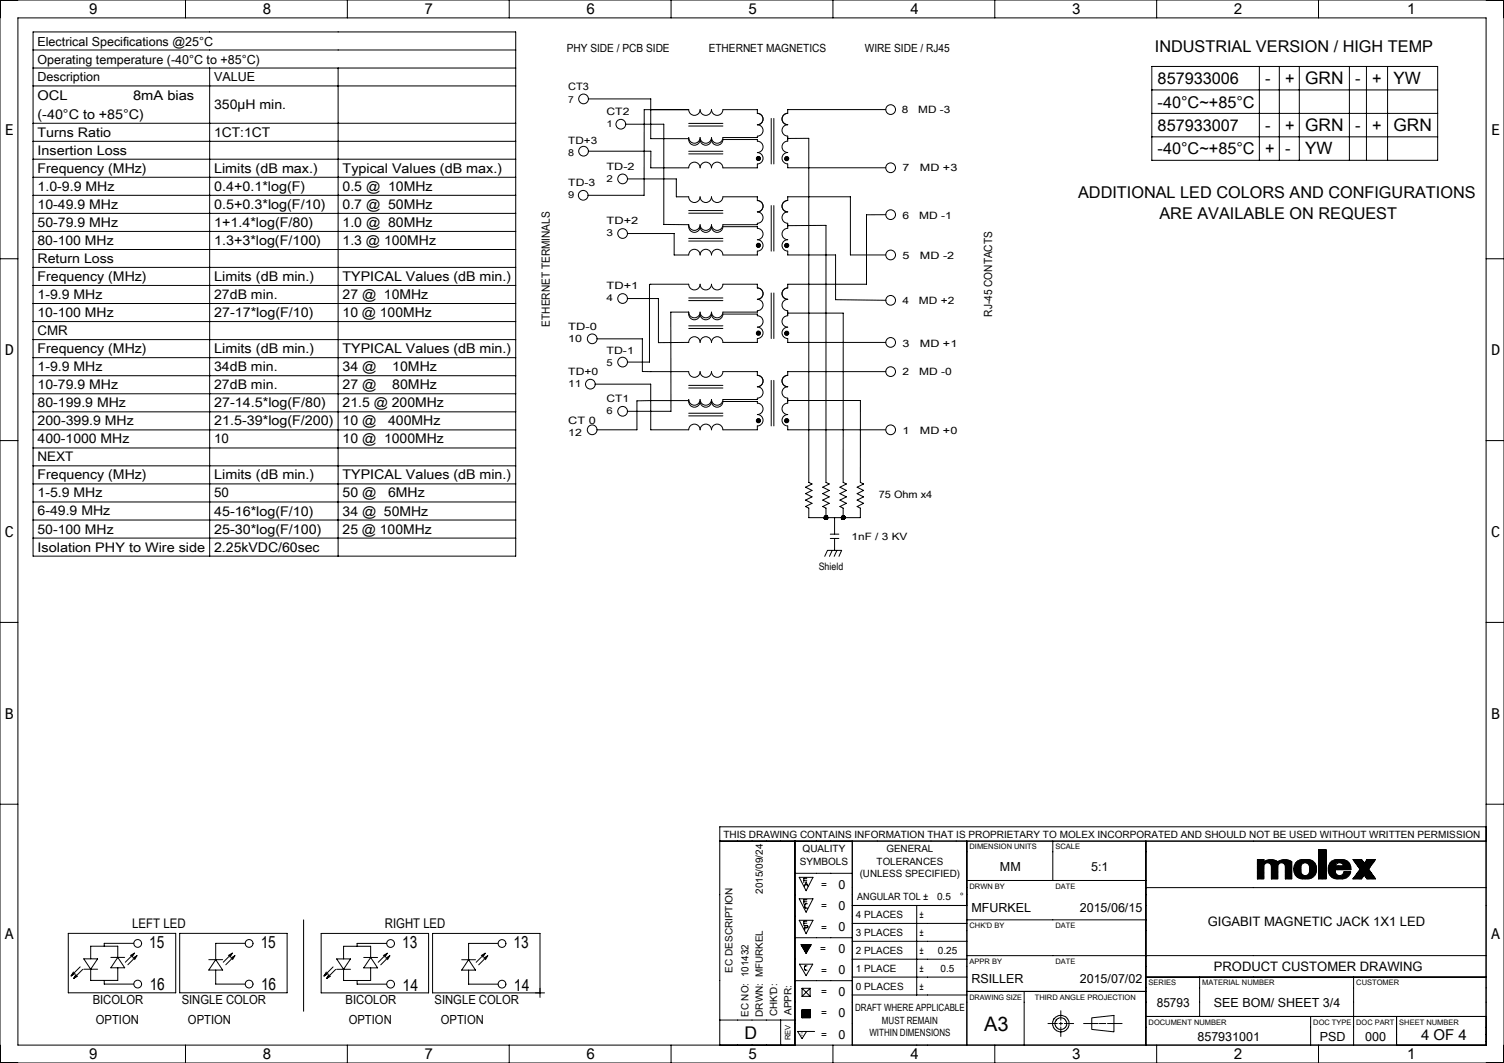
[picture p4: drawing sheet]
<svg xmlns="http://www.w3.org/2000/svg" width="420mm" height="297mm" viewBox="0 0 420 297" stroke-linecap="round" stroke-linejoin="round" font-family="sans-serif">
<g fill="none" stroke="#000" stroke-width=".28">
<path d="M0 0h420v297h-420zM5 5h410v287h-410zM9.2 8.9h134.8v146.5h-134.8zM9.2 14h134.8M9.2 19h134.8M51.8 0v5M58.6 19v136.4M94.4 19v136.4M97 0v5M142.2 0v5M187.4 0v5M232.6 0v5"/>
<path d="M277.8 0v5M321.7 18.6h79.8v26.2h-79.8zM323 0v5M351.7 18.6v26.2M357.3 18.6v26.2M362.8 18.6v26.2M368.2 0v5M376.8 18.6v26.2M381.6 18.6v26.2M387.5 18.6v26.2M9.2 24h134.8M9.2 34.4h134.8"/>
<path d="M9.2 39.5h134.8M164.3 27.6h17.5M174.7 34.7h10.7v28l6.9 .1M181.7 27.6v11.1h10.6M192.3 35.2h9.6M192.3 34.5h9.6M215.4 33.1v12.7M216.1 33.1v12.7M220 38.7l5.9-.1v96.2l.9 .4-1.8 .9 1.8 .9-1.8 .9 1.8 .9-1.8 .9 1.8 .9-1.8 .9 .9 .5v2.6h14.4v-2.6l-.9-.5 1.8-.9-1.8-.9 1.8-.9-1.8-.9 1.8-.9-1.8-.9 1.8-.9-.9-.4v-22.9h-20.3M247.4 30.6h-27.4v1.1a1.59 1.59 0 0 0-1.6 1.5 1.59 1.59 0 0 0 1.6 1.6 1.59 1.59 0 0 0-1.6 1.6 1.59 1.59 0 0 0 1.6 1.6v1.4a1.59 1.59 0 0 0-1.6 1.6 1.59 1.59 0 0 0 1.6 1.6 1.59 1.59 0 0 0-1.6 1.6 1.59 1.59 0 0 0 1.6 1.6v1.1h27.4M321.7 25.1h79.8M321.7 31.7h79.8"/>
<path d="M321.7 38.2h79.8M9.2 54.6h134.8M9.2 44.5h134.8M9.2 49.5h134.8M9.2 59.6h134.8M164.3 42.2h17.5l-.1 4.7h10.6a1.59 1.59 0 0 1 1.6-1.6 1.59 1.59 0 0 1 1.6 1.6 1.59 1.59 0 0 1 1.6-1.6 1.59 1.59 0 0 1 1.6 1.6 1.59 1.59 0 0 1 1.6-1.6 1.59 1.59 0 0 1 1.6 1.6h9.6v-1.1a1.59 1.59 0 0 0 1.6-1.6 1.59 1.59 0 0 0-1.6-1.6 1.59 1.59 0 0 0 1.6-1.6 1.59 1.59 0 0 0-1.6-1.6v-.4h-9.6a1.59 1.59 0 0 1-1.6 1.6 1.59 1.59 0 0 1-1.6-1.6 1.59 1.59 0 0 1-1.6 1.6 1.59 1.59 0 0 1-1.6-1.6 1.63 1.63 0 0 1-1.9 1.6 1.63 1.63 0 0 1-1.3-2.2 1.59 1.59 0 0 0 1.6 1.6 1.59 1.59 0 0 0 1.6-1.6 1.59 1.59 0 0 0 1.6 1.6 1.59 1.59 0 0 0 1.6-1.6 1.59 1.59 0 0 0 1.6 1.6 1.59 1.59 0 0 0 1.6-1.6h9.6v-.4a1.59 1.59 0 0 0 1.6-1.5 1.59 1.59 0 0 0-1.6-1.6 1.59 1.59 0 0 0 1.6-1.6 1.59 1.59 0 0 0-1.6-1.6v-1.1h-9.6a1.59 1.59 0 0 1-1.6 1.6 1.59 1.59 0 0 1-1.6-1.6 1.59 1.59 0 0 1-1.6 1.6 1.59 1.59 0 0 1-1.6-1.6 1.59 1.59 0 0 1-1.6 1.6 1.59 1.59 0 0 1-1.6-1.6h-12.4v24h-15.7M175.2 50h13.7v5h3.4a1.59 1.59 0 0 0 1.6 1.6 1.59 1.59 0 0 0 1.6-1.6 1.59 1.59 0 0 0 1.6 1.6 1.59 1.59 0 0 0 1.6-1.6 1.59 1.59 0 0 0 1.6 1.6 1.59 1.59 0 0 0 1.6-1.6h9.6v1a1.59 1.59 0 0 1 1.6 1.6 1.59 1.59 0 0 1-1.6 1.6 1.59 1.59 0 0 1 1.6 1.6 1.59 1.59 0 0 1-1.6 1.6v.4h-9.6a1.59 1.59 0 0 1-1.6 1.6 1.59 1.59 0 0 1-1.6-1.6 1.59 1.59 0 0 1-1.6 1.6 1.59 1.59 0 0 1-1.6-1.6 1.59 1.59 0 0 1-1.6 1.6 1.59 1.59 0 0 1-1.6-1.6M192.3 43h9.6M192.3 59.6h9.6M192.3 42.3h9.6M192.3 58.8h9.6M211.7 43.7l-.5 .5"/>
<path d="M211.9 43.7l-.7 .7M212.1 43.8l-.8 .8M212.3 44l-.8 .8M212.3 44.5l-.3 .3M212.4 44.2l-.7 .6M215.4 57.4v12.8M216.1 57.4v12.8M219.6 43.8l-.5 .4M219.8 43.8l-.7 .7M220 43.9l-.8 .8M220.2 44l-.8 .8M220.2 44.5l-.3 .4"/>
<path d="M220.2 44.2l-.6 .7M242 59.9v19.5h-22v1.1a1.59 1.59 0 0 0-1.6 1.5 1.59 1.59 0 0 0 1.6 1.6 1.59 1.59 0 0 0-1.6 1.6 1.59 1.59 0 0 0 1.6 1.6v1.4a1.59 1.59 0 0 0-1.6 1.6 1.59 1.59 0 0 0 1.6 1.6 1.59 1.59 0 0 0-1.6 1.6 1.59 1.59 0 0 0 1.6 1.6v1.1h27.4M247.4 60h-5.4M0 72.3h5M9.2 64.7h134.8M9.2 69.7h134.8M9.2 74.7h134.8M9.2 79.8h134.8M192.3 62.8a1.63 1.63 0 0 0 1.3 2.1 1.63 1.63 0 0 0 1.9-1.6 1.59 1.59 0 0 0 1.6 1.6 1.59 1.59 0 0 0 1.6-1.6 1.59 1.59 0 0 0 1.6 1.6 1.59 1.59 0 0 0 1.6-1.6h9.6v.5a1.59 1.59 0 0 1 1.6 1.6 1.59 1.59 0 0 1-1.6 1.6 1.59 1.59 0 0 1 1.6 1.6 1.59 1.59 0 0 1-1.6 1.6v1h-9.6a1.59 1.59 0 0 0-1.6-1.5 1.59 1.59 0 0 0-1.6 1.5 1.59 1.59 0 0 0-1.6-1.5 1.59 1.59 0 0 0-1.6 1.5 1.59 1.59 0 0 0-1.6-1.5 1.59 1.59 0 0 0-1.6 1.5h-4v-6h-13.1M192.3 66.6h9.6M192.3 67.3h9.6M211.7 68l-.5 .4"/>
<path d="M211.9 68l-.7 .7M212.1 68.1l-.8 .8M212.3 68.2l-.8 .8M212.3 68.8l-.3 .3M212.4 68.4l-.7 .7M219.6 68l-.5 .5M219.8 68l-.7 .7M220 63h10.7v71.8l.9 .4-1.8 .9 1.8 .9-1.8 .9 1.8 .9-1.8 .9 1.8 .9-1.8 .9 .9 .5v2.6M220 68.1l-.8 .8M220.2 68.3l-.8 .8M220.2 68.8l-.3 .3M220.2 68.5l-.6 .6"/>
<path d="M247.4 71.2h-9.9v-16.2h-17.5v1a1.59 1.59 0 0 0-1.6 1.6 1.59 1.59 0 0 0 1.6 1.6 1.59 1.59 0 0 0-1.6 1.6 1.59 1.59 0 0 0 1.6 1.6v1.4a1.59 1.59 0 0 0-1.6 1.6 1.59 1.59 0 0 0 1.6 1.6 1.59 1.59 0 0 0-1.6 1.6 1.59 1.59 0 0 0 1.6 1.6v1h13.3v12.5l14.1 .2M415 72.3h5M9.2 84.8h134.8M9.2 89.8h134.8M9.2 94.9h134.8M9.2 99.9h134.8M166.7 94.7h12.7v9.1h12.9a1.59 1.59 0 0 0 1.6 1.6 1.59 1.59 0 0 0 1.6-1.6 1.59 1.59 0 0 0 1.6 1.6 1.59 1.59 0 0 0 1.6-1.6 1.59 1.59 0 0 0 1.6 1.6 1.59 1.59 0 0 0 1.6-1.6h9.6v1.1M175.2 83.4h8.7v12.3h8.4a1.59 1.59 0 0 1 1.6-1.6 1.59 1.59 0 0 1 1.6 1.6 1.59 1.59 0 0 1 1.6-1.6 1.59 1.59 0 0 1 1.6 1.6 1.59 1.59 0 0 1 1.6-1.6 1.59 1.59 0 0 1 1.6 1.6h9.6v-1.1a1.59 1.59 0 0 0 1.6-1.6 1.59 1.59 0 0 0-1.6-1.6 1.59 1.59 0 0 0 1.6-1.6 1.59 1.59 0 0 0-1.6-1.6v-.4h-9.6a1.59 1.59 0 0 1-1.6 1.5 1.59 1.59 0 0 1-1.6-1.5 1.59 1.59 0 0 1-1.6 1.5 1.59 1.59 0 0 1-1.6-1.5 1.63 1.63 0 0 1-1.9 1.5 1.63 1.63 0 0 1-1.3-2.1M192.3 84h9.6M192.3 87.2h-5l.1 27.7h-12.2M192.3 91h9.6M192.3 83.3h9.6"/>
<path d="M192.3 91.8h9.6M211.5 80.5a1.59 1.59 0 0 1 1.6 1.5 1.59 1.59 0 0 1-1.6 1.6 1.59 1.59 0 0 1 1.6 1.6 1.59 1.59 0 0 1-1.6 1.6v.4h-9.6a1.59 1.59 0 0 1-1.6 1.6 1.59 1.59 0 0 1-1.6-1.6 1.59 1.59 0 0 1-1.6 1.6 1.59 1.59 0 0 1-1.6-1.6 1.59 1.59 0 0 1-1.6 1.6 1.59 1.59 0 0 1-1.6-1.6M211.5 80.5v-1.1h-9.6a1.59 1.59 0 0 1-1.6 1.6 1.59 1.59 0 0 1-1.6-1.6 1.59 1.59 0 0 1-1.6 1.6 1.59 1.59 0 0 1-1.6-1.6 1.59 1.59 0 0 1-1.6 1.6 1.59 1.59 0 0 1-1.6-1.6l-10.9 .1v21.7h-6.2M211.7 92.5l-.5 .5M211.9 92.5l-.7 .7M212.1 92.6l-.8 .8M212.3 92.8l-.8 .8M212.3 93.3l-.3 .3M212.4 93l-.7 .6M215.4 81.9v12.7M216.1 81.9v12.7M219.6 92.6l-.5 .4"/>
<path d="M219.8 92.6l-.7 .7M220 87.5h15.5v47.3l.9 .4-1.8 .9 1.8 .9-1.8 .9 1.8 .9-1.8 .9 1.8 .9-1.8 .9 .9 .5v2.6M220 92.7l-.8 .8M220.2 92.8l-.8 .8M220.2 93.3l-.3 .4M220.2 93l-.6 .7M9.2 105h134.8M9.2 110h134.8M9.2 115.1h134.8M192.3 111.9l-14.4 .1v8.1h-11.2M192.3 107.7h9.6M192.3 116.2h9.6"/>
<path d="M192.3 108.4h9.6M192.3 115.5h9.6M211.5 104.9a1.59 1.59 0 0 1 1.6 1.6 1.59 1.59 0 0 1-1.6 1.6 1.59 1.59 0 0 1 1.6 1.5 1.59 1.59 0 0 1-1.6 1.6v.4h-9.6a1.59 1.59 0 0 1-1.6 1.6 1.59 1.59 0 0 1-1.6-1.6 1.59 1.59 0 0 1-1.6 1.6 1.59 1.59 0 0 1-1.6-1.6 1.59 1.59 0 0 1-1.6 1.6 1.59 1.59 0 0 1-1.6-1.6 1.63 1.63 0 0 0 1.3 2.1 1.63 1.63 0 0 0 1.9-1.5 1.59 1.59 0 0 0 1.6 1.6 1.59 1.59 0 0 0 1.6-1.6 1.59 1.59 0 0 0 1.6 1.6 1.59 1.59 0 0 0 1.6-1.6h9.6v.4a1.59 1.59 0 0 1 1.6 1.6 1.59 1.59 0 0 1-1.6 1.6 1.59 1.59 0 0 1 1.6 1.6 1.59 1.59 0 0 1-1.6 1.6v1.1h-9.6a1.59 1.59 0 0 0-1.6-1.6 1.59 1.59 0 0 0-1.6 1.6 1.59 1.59 0 0 0-1.6-1.6 1.59 1.59 0 0 0-1.6 1.6 1.59 1.59 0 0 0-1.6-1.6 1.59 1.59 0 0 0-1.6 1.6h-10.6v-12.8h-15.5M211.7 117l-.5 .4M211.9 117l-.7 .7M212.1 117.1l-.8 .8M212.3 117.2l-.8 .8M212.3 117.7l-.3 .4M212.4 117.4l-.7 .7M215.4 106.3v12.7M216.1 106.3v12.7M219.6 117l-.5 .4"/>
<path d="M219.8 117l-.7 .7M220 117.1l-.8 .8M220.2 117.2l-.8 .8M220.2 117.7l-.3 .4M220.2 117.4l-.6 .7M247.4 103.8h-27.4v1.1a1.59 1.59 0 0 0-1.6 1.6 1.59 1.59 0 0 0 1.6 1.6 1.59 1.59 0 0 0-1.6 1.5 1.59 1.59 0 0 0 1.6 1.6v1.4a1.59 1.59 0 0 0-1.6 1.6 1.59 1.59 0 0 0 1.6 1.6 1.59 1.59 0 0 0-1.6 1.6 1.59 1.59 0 0 0 1.6 1.6v1.1h27.4M0 123.1h5M9.2 120.1h134.8M9.2 125.2h134.8M9.2 130.2h134.8M9.2 135.2h134.8M415 123.1h5"/>
<path d="M9.2 140.2h134.8M9.2 145.3h134.8M9.2 150.3h134.8M230.3 155.4l.8-1.6h3.9l-.7 1.6M230.4 145l.7-.6-.7 .7M230.4 144.2l-.2 .2M230.6 144.1l-.4 .5M230.7 144.1l-.5 .6M230.8 144.1l-.6 .6M230.8 144.2l-.6 .6M230.9 144.2l-.7 .7M231 144.2l-.7 .7"/>
<path d="M231 144.3l-.7 .7M231.1 144.5l-.6 .6M231.1 144.8l-.3 .3M231.2 144.6l-.6 .5M231.2 144.6l-.5 .5M231.9 150.4h2.4M231.9 149.2h2.4M232.4 153.8l-.8 1.6M233.1 144.6v4.6M233.1 150.4v3.4M233.7 153.8l-.7 1.6M235.3 144.2l-.3 .3"/>
<path d="M235.4 144.1l-.4 .5M235.5 144.1l-.5 .6M235.6 144.1l-.6 .7M235.7 144.2l-.7 .6M235.8 144.3l-.7 .7M235.9 144.4l-.7 .7M235.9 144.8l-.2 .3M235.9 144.4l-.6 .7M235.9 144.5l-.6 .6M236 144.7l-.5 .4M236 144.6l-.6 .5M0 173.9h5"/>
<path d="M415 173.9h5M0 224.7h5M201 235h214M222 235v57M238 235v57M270 235v57M270 235v42M294 235v11M320 235v57M368.2 237.5h2.1v8.1h-2.1zM368.4 237.5l-.2 .1M368.8 237.5l-.6 .5"/>
<path d="M369.1 237.5l-.9 .9M369.5 237.5l-1.3 1.2M369.9 237.5l-1.7 1.6M370.2 237.5l-2 1.9M370.3 239.9l-2.1 2.1M370.3 239.5l-2.1 2.1M370.3 239.1l-2.1 2.1M370.3 238.8l-2.1 2.1M370.3 238.4l-2.1 2.1M370.3 238.1l-2.1 2.1M370.3 237.7l-2.1 2.1M415 224.7h5"/>
<path d="M415 231h-214v61M84.8 257v25.5M222 244h16M223.2 245.1h3.8l-1.9 3.8zM223.2 251.1h3.8l-1.9 3.8zM223.2 257.1h3.8l-1.9 3.8zM224.5 246h.8M224.5 252h.8M224.5 258h.8M224.6 247.6l.5-1.2 .5 1.2M224.7 259.2h.6a.3 .3 0 0 0 .3-.3 .3 .3 0 0 0-.3-.3h-.6v1.2M224.8 247.2h.6"/>
<path d="M225.3 245.4h-.8v1.2M225.3 251.4h-.8v1.2M225.3 257.4h-.8v1.2M225.5 252.5h-.5l-.3 .4 .1 .7 .7 .1M238 253h32M238 258h32M256 253v25M270 246h50M270 257h50M320 248h95M351.5 240.2l-.4 .3M351.9 240.2l-.8 .7"/>
<path d="M352.2 240.2l-1.1 1M352.6 240.2l-1.5 1.4M352.9 240.2v.6l1.1-.5 1.2-.1 1.6 .6 1.1-.5 1.2-.1 1.6 .6v4.8h-1.8v-3.5a1.05 1.05 0 0 0-1-1 1.05 1.05 0 0 0-1.1 1v3.5h-1.8v-3.5a1.05 1.05 0 0 0-1-1 1.05 1.05 0 0 0-1.1 1v3.5h-1.8M352.9 240.2h-1.8v5.4M352.9 245.2l-.3 .4M352.9 244.8l-.7 .8M352.9 244.5l-1 1.1M352.9 244.1l-1.4 1.5M352.9 243.8l-1.8 1.8M352.9 243.4l-1.8 1.8M352.9 243l-1.8 1.8M352.9 242.7l-1.8 1.8"/>
<path d="M352.9 242.3l-1.8 1.8M352.9 240.5l-1.8 1.8M352.9 240.2l-1.8 1.8M352.9 241.9l-1.8 1.9M353.3 240.6l-2.2 2.1M353.9 240.3l-2.8 2.7M354.3 240.2l-3.2 3.2M354.7 240.2l-.9 .9M355.1 240.2l-.9 .9M355.4 240.2l-1 1M355.7 240.3l-1 1M356 240.3l-1.2 1.2"/>
<path d="M356.3 240.4l-1.3 1.3M356.5 240.5l-1.5 1.5M356.7 240.7l-1.7 1.7M356.8 245.2l-.3 .4M356.8 244.9l-.6 .7M356.8 244.5l-1 1.1M356.8 244.2l-1.4 1.4M356.8 243.8l-1.7 1.8M356.8 243.4l-1.8 1.8M356.8 243.1l-1.8 1.8M356.8 242.7l-1.8 1.8M356.8 242.4l-1.8 1.8"/>
<path d="M356.8 242l-1.8 1.8M357.3 240.5l-2.3 2.2M357.8 240.3l-2.8 2.8M358.3 240.2l-3.3 3.2M358.7 240.2l-.9 .9M359 240.2l-.9 .9M359.4 240.2l-1 1M359.7 240.3l-1.1 1M359.9 240.3l-1.1 1.2M360.2 240.4l-1.3 1.4M360.4 240.6l-1.5 1.5M360.7 240.7l-1.8 1.7"/>
<path d="M360.7 245.3l-.2 .3M360.7 244.9l-.6 .7M360.7 244.6l-.9 1M360.7 244.2l-1.3 1.4M360.7 243.9l-1.7 1.7M360.7 243.5l-1.8 1.8M360.7 243.1l-1.8 1.8M360.7 242.8l-1.8 1.8M360.7 242.4l-1.8 1.8M360.7 242.1l-1.8 1.8M360.7 241.7l-1.8 1.8M360.7 241.3l-1.8 1.8"/>
<path d="M360.7 241l-1.8 1.8M362.4 240.6l-.7 .6M363 240.2l-1.6 1.7M363.3 243.2l-1.4 1.5M363.3 242.9l-1.6 1.6M363.3 242.5l-1.7 1.7M363.3 242.2l-1.8 1.8M363.3 243.6l-1.3 1.3M363.4 243.9l-1.2 1.1M363.5 241.6l-2.1 2.1M363.5 244.1l-1.1 1.1M363.5 240.2l-2.2 2.1"/>
<path d="M363.6 244.3l-.9 1M363.8 241.3a1.2 1.2 0 0 1 1.2-.1 1.2 1.2 0 0 1 .7 1.1v1.2a1.2 1.2 0 0 1-1.2 1.2 1.2 1.2 0 0 1-1.2-1.2v-1.6zM363.9 244.5l-1 .9M363.9 240.2l-2.6 2.5M364.1 244.6l-.9 .9M364.2 240.2l-2.9 2.8M364.4 244.6l-.9 .9M364.6 240.2l-3.3 3.2M364.8 244.6l-1 1M364.9 240.2l-1 1M365.3 240.2a3.1 3.1 0 0 0-3.7 1.3 2.71 2.71 0 0 0 2.1 4.1h1.6M365.3 240.2a2.72 2.72 0 0 1 2.4 2.7 2.72 2.72 0 0 1-2.4 2.7"/>
<path d="M365.3 240.2l-.9 .9M365.6 240.2l-.9 .9M365.9 240.2l-.9 1M366.2 240.3l-1 1M366.4 240.5l-1 1M366.6 240.6l-1.1 1.1M366.8 240.8l-1.2 1.2M367 240.9l-1.3 1.4M367.2 241.1l-1.5 1.5M367.3 241.4l-1.6 1.6M367.4 244.1l-1.2 1.3M367.4 241.6l-1.7 1.8"/>
<path d="M367.5 241.9l-1.9 1.9M367.6 243.6l-1.9 1.9M367.6 242.2l-3.4 3.4M367.6 242.5l-3 3.1M367.6 243.2l-2.3 2.3M367.6 242.8l-2.7 2.8M370.3 245.2l-.3 .4M370.3 244.9l-.6 .7M370.3 244.5l-1 1.1M370.3 244.2l-1.3 1.4M370.3 243.8l-1.7 1.8M370.3 243.5l-2.1 2.1"/>
<path d="M370.3 243.1l-2.1 2.1M370.3 242.7l-2.1 2.1M370.3 242.4l-2.1 2.1M370.3 242l-2.1 2.1M370.3 241.7l-2.1 2.1M370.3 241.3l-2.1 2.1M370.3 240.9l-2.1 2.1M370.3 240.6l-2.1 2.1M370.3 240.2l-2.1 2.1M371.8 240.7a4.2 4.2 0 0 1 4.9 .3l.5 1v1h-4.3a1.24 1.24 0 0 0 .9 1.6 1.24 1.24 0 0 0 1.5-1h1.9a2.37 2.37 0 0 1-2.3 2 3.1 3.1 0 0 1-3.7-1.4l-.3-1a2.72 2.72 0 0 1 .9-2.5zM372 240.6l-.7 .6M372.6 240.2l-1.6 1.7"/>
<path d="M372.9 243.2l-1.4 1.5M372.9 243.6l-1.3 1.3M373 243.9l-1.2 1.1M373.1 241.6l-2.1 2.1M373.1 244.1l-1.1 1.1M373.1 240.2l-2.2 2.1M373.1 242l-2 2M373.2 241.4l.3-.2a1.2 1.2 0 0 1 1.7 .8h-2.3zM373.2 244.3l-.9 1M373.4 244.5l-.9 .9M373.5 242l-2.3 2.2M373.5 240.2l-2.6 2.5"/>
<path d="M373.7 244.6l-.9 .9M373.8 242l-2.5 2.5M373.8 240.2l-2.9 2.8M374 244.6l-.9 .9M374.2 242l-1.1 1M374.2 240.2l-3.3 3.2M374.4 244.6l-1 1M374.5 242l-1 1M374.5 240.2l-1 1M374.9 242l-1.1 1M374.9 240.2l-.9 .9M375.2 240.2l-.9 .9"/>
<path d="M375.4 243.6l-.2 .2M375.5 240.2l-.9 1M375.8 243.6l-2 2M375.8 240.3l-1 1M376 240.5l-1 1M376.1 243.6l-1.9 2M376.2 240.6l-1.1 1.1M376.4 240.8l-2.2 2.2M376.5 243.6l-2 2M376.6 240.9l-2 2.1M376.8 241.1l-1.9 1.9M376.8 243.6l-1.9 1.9"/>
<path d="M376.9 241.4l-1.6 1.6M377 244.1l-1.2 1.3M377 241.6l-1.4 1.4M377.1 241.9l-1.1 1.1M377.2 243.6l-1.9 1.9M377.2 242.2l-.8 .8M377.2 242.5l-.5 .5M377.2 242.8l-.1 .2M377.8 240.2h2.4l.8 1 .7-1h2.4l-1.9 2.7 1.9 2.7h-2.4l-.7-1.1-.8 1.1h-2.4l2-2.7zM378.2 240.2l-.2 .2M378.6 240.2l-.5 .4M378.9 240.2l-.6 .6"/>
<path d="M379.3 240.2l-.9 .8M379.6 240.2l-1 1M380 240.2l-1.3 1.2M380.3 240.2l-1.4 1.4M380.4 240.4l-1.4 1.4M380.6 240.6l-1.4 1.4M380.7 240.8l-1.4 1.4M380.9 244.7l-.9 .9M380.9 241.1l-1.4 1.4M381.8 240.2l-.2 .2M382.2 240.2l-2.6 2.5M382.2 242.9l-2.6 2.7"/>
<path d="M382.4 243.1l-1.4 1.4M382.5 240.2l-2.8 2.8M382.5 243.4l-1.3 1.3M382.7 243.6l-1.4 1.4M382.7 242.1l-3.4 3.5M382.8 243.8l-1.3 1.4M382.9 240.2l-4.1 4.1M383 244l-1.4 1.4M383.1 244.2l-1.3 1.4M383.2 240.2l-5.4 5.3M383.3 244.4l-1.2 1.2M383.4 244.6l-.9 1"/>
<path d="M383.6 240.2l-5.4 5.4M383.6 244.8l-.7 .8M383.7 240.8l-4.8 4.8M383.8 245l-.6 .6M383.9 245.2l-.3 .4M384 240.2l-5.4 5.4M384.1 245.4l-.2 .2M19.1 260.8h30v16.6h-30zM20.5 271.6l-.6 1.1M21 272l-1.1 .7M21.2 272.3l-.6 1.1M21.7 272.7l-1.1 .7"/>
<path d="M22.4 270.1l-2.5 2.6M23.1 270.8l-2.5 2.6M23.4 270.8h3.9M23.4 267.9h3.9l-2 2.9zM29.1 273.9v1.1h8.3M31 267.5h3.8M32.9 267.5l1.9 2.9h-3.8zM32.9 267.5v-3.1h-7.6v3.5M32.9 270.4v3.5h-7.6v-3.1M37.4 263.6h-8.3v.8M37.5 266.3l-2.5 2.5M37.5 266.3l-.6 1.1"/>
<path d="M37.5 266.3l-1.1 .7M38.2 267l-2.5 2.6M38.2 267l-.6 1.1M38.2 267l-1.1 .7M50.2 260.8h30v16.6h-30zM58.3 268.1h3.9M60.2 268.1l2 2.9h-3.9zM60.2 271v4h8.3M64.9 266.3l-.7 1.1M64.9 266.3l-1.1 .7M64.9 266.3l-2.6 2.5M65.6 267l-.7 1.1"/>
<path d="M65.6 267l-1.1 .7M65.6 267l-2.5 2.6M68.5 263.6h-8.3v4.5M89.7 260.8h30v16.6h-30zM91.1 271.6l-.6 1.1M91.6 272.1l-1.1 .6M91.8 272.3l-.6 1.1M92.3 272.8l-1.1 .6M93 270.2l-2.5 2.5M93.7 270.9l-2.5 2.5M94 267.9h3.9l-2 2.9zM94 270.8h3.9"/>
<path d="M99.7 273.9v1.1h8.3M101.6 267.5h3.8M103.5 267.5l1.9 2.9h-3.8zM103.5 270.4v3.5h-7.6v-3.1M103.5 267.5v-3.1h-7.6v3.5M108 263.6h-8.3v.8M108.1 266.3l-1.1 .7M108.1 266.3l-.6 1.1M108.1 266.3l-2.5 2.6M108.8 267l-1 .7M108.8 267l-.6 1.1M108.8 267l-2.5 2.6"/>
<path d="M128.9 268.1h3.9M130.9 268.1l1.9 2.9h-3.9zM130.9 271v4h8.2M135.5 266.3l-2.5 2.6M135.5 266.3l-1.1 .7M135.5 266.3l-.6 1.1M136.2 267l-.6 1.1M136.2 267l-2.5 2.6M136.2 267l-1.1 .7M139.1 263.6h-8.2v4.5M152.1 277.4h-31.3v-16.6h30v17.9M222 262h16"/>
<path d="M222 274h16M223.2 269.4h3.8l-1.9 3.2zM223.7 263.9h2.8l-1.4 2.5zM223.8 263.9l-.1 .1M224 276.1l2.2 2.3M224 278.4h2.2M224 276.1v2.3M224 276.1h2.2M224 263.9l-.2 .2M224.2 263.9l-.3 .4M224.4 263.9l-.4 .5M224.7 263.9l-.6 .6"/>
<path d="M224.9 263.9l-.8 .8M225.1 263.9l-.9 .9M225.3 263.9l-1 1M225.3 266.1l-.2 .2M225.4 269.9h-.5l-.2 .3v.7l.7 .2M225.5 263.9l-1.1 1.2M225.6 265.6l-.6 .6M225.7 263.9l-1.3 1.3M225.9 265.1l-1 .9M225.9 263.9l-1.4 1.5M226.1 263.9l-1.5 1.6M226.2 264.6l-1.4 1.3"/>
<path d="M226.2 276.1l-2.2 2.3M226.2 276.1v2.3M226.3 263.9l-1.6 1.7M226.4 264.1l-1.7 1.7M238 263h32M238 268h32M238 273h32M238 278h32M270 277h50M270 267h50M286 277v15M320 273h95"/>
<path d="M320 267h95M335 273v11M378 273v19M51.8 292v5M97 292v5M142.2 292v5M187.4 292v5M201 285h21M218 285v7M224 282.1h2.2v2.3h-2.2zM224 283.6h2.2M224 282.3h2.2"/>
<path d="M224 282.5h2.2M224 282.7h2.2M224 283.3h2.2M224 284.3h2.2M224 284.2h2.2M224 282.2h2.2M224 283h2.2M224 284h2.2M224 283.2h2.2M224 283.9h2.2M224 282.8h2.2M224 283.8h2.2"/>
<path d="M224 283.7h2.2M224 283.5h2.2M224 283.4h2.2M224 282.6h2.2M224 283.1h2.2M224 284.1h2.2M224 282.4h2.2M224 282.9h2.2M225.2 288.2l-1.2 2-1.3-2h4.8M232.6 292v5M277.8 292v5M292.7 286h2.6"/>
<path d="M295.7 286h1M296.2 282.4v2.7M296.2 285.6v.8M296.2 286.9v2.7M297.2 286h2.6M302.6 286h4.1M304.9 284.4l6.2-.7v4.6l-6.2-.7zM307 286h1.8M309.3 286h4.1M320 284h95M323 292v5M366 284v8"/>
<path d="M368.2 292v5M390 284v8"/>
<circle cx="163" cy="27.6" r="1.36"/>
<circle cx="173.4" cy="34.7" r="1.36"/>
<circle cx="248.7" cy="30.6" r="1.36"/>
<circle cx="162.9" cy="54.6" r="1.36"/>
<circle cx="163" cy="42.2" r="1.36"/>
<circle cx="173.9" cy="50" r="1.36"/>
<circle cx="211.8" cy="44.3" r=".57"/>
<circle cx="219.7" cy="44.3" r=".57"/>
<circle cx="248.7" cy="60" r="1.36"/>
<circle cx="248.7" cy="46.9" r="1.36"/>
<circle cx="173.9" cy="65.2" r="1.36"/>
<circle cx="211.8" cy="68.6" r=".57"/>
<circle cx="219.7" cy="68.6" r=".57"/>
<circle cx="248.7" cy="71.2" r="1.36"/>
<circle cx="165.4" cy="94.7" r="1.36"/>
<circle cx="173.9" cy="83.4" r="1.36"/>
<circle cx="211.8" cy="93.1" r=".57"/>
<circle cx="219.7" cy="93.1" r=".57"/>
<circle cx="248.7" cy="95.7" r="1.36"/>
<circle cx="248.7" cy="83.9" r="1.36"/>
<circle cx="164.9" cy="107.3" r="1.36"/>
<circle cx="173.9" cy="101.2" r="1.36"/>
<circle cx="173.9" cy="114.9" r="1.36"/>
<circle cx="211.8" cy="117.5" r=".57"/>
<circle cx="219.7" cy="117.5" r=".57"/>
<circle cx="248.7" cy="103.8" r="1.36"/>
<circle cx="165.4" cy="120.1" r="1.36"/>
<circle cx="248.7" cy="120.1" r="1.36"/>
<circle cx="230.7" cy="144.6" r=".5"/>
<circle cx="235.5" cy="144.6" r=".5"/>
<circle cx="38.5" cy="275" r="1.09"/>
<circle cx="38.5" cy="263.6" r="1.09"/>
<circle cx="69.6" cy="275" r="1.09"/>
<circle cx="69.6" cy="263.6" r="1.09"/>
<circle cx="109.1" cy="275" r="1.09"/>
<circle cx="109.1" cy="263.6" r="1.09"/>
<circle cx="140.2" cy="275" r="1.09"/>
<circle cx="140.2" cy="263.6" r="1.09"/>
<circle cx="296.2" cy="286" r="2.34"/>
<circle cx="296.3" cy="285.9" r="1.64"/>
</g>
<text font-size="5.6" x="274.8" y="288">A3</text>
<text font-size="4.9" x="207.9" y="290.3">D</text>
<g font-size="4.8">
<text x="364.5" y="23.5">GRN</text>
<text x="364.5" y="36.6">GRN</text>
<text x="389.1" y="36.6">GRN</text>
</g>
<g font-size="4.7">
<text x="389.1" y="23.5">YW</text>
<text x="364.5" y="43.1">YW</text>
<text x="41.7" y="265">15</text>
<text x="72.8" y="265">15</text>
<text x="112.3" y="265">13</text>
<text x="143.4" y="265">13</text>
<text x="41.8" y="276.7">16</text>
<text x="72.9" y="276.7">16</text>
<text x="112.4" y="276.8">14</text>
<text x="143.5" y="276.8">14</text>
</g>
<g font-size="4.5">
<text x="322.5" y="14.5">INDUSTRIAL VERSION / HIGH TEMP</text>
<text x="323.3" y="23.5">857933006</text>
<text x="353.3" y="23.5">-</text>
<text x="358.9" y="23.5">+</text>
<text x="378.4" y="23.5">-</text>
<text x="383.2" y="23.5">+</text>
<text x="323.3" y="30.1">-40°C~+85°C</text>
<text x="323.3" y="36.6">857933007</text>
<text x="353.3" y="36.6">-</text>
<text x="358.9" y="36.6">+</text>
<text x="378.4" y="36.6">-</text>
<text x="383.2" y="36.6">+</text>
<text x="323.3" y="43.2">-40°C~+85°C</text>
<text x="353.3" y="43.1">+</text>
<text x="358.9" y="43.1">-</text>
<text x="301.1" y="55.4">ADDITIONAL LED COLORS AND CONFIGURATIONS</text>
<text x="323.8" y="61.2">ARE AVAILABLE ON REQUEST</text>
</g>
<g font-size="4.2">
<text x="24.8" y="4">9</text>
<text x="73.3" y="4">8</text>
<text x="118.5" y="4">7</text>
<text x="163.7" y="4">6</text>
<text x="208.9" y="4">5</text>
<text x="254.1" y="4">4</text>
<text x="299.3" y="4">3</text>
<text x="344.5" y="4">2</text>
<text x="393" y="4">1</text>
<text x="1.4" y="37.7">E</text>
<text x="416.4" y="37.7">E</text>
<text x="1.4" y="99.2">D</text>
<text x="416.4" y="99.2">D</text>
<text x="1.4" y="150">C</text>
<text x="416.4" y="150">C</text>
<text x="1.4" y="200.8">B</text>
<text x="416.4" y="200.8">B</text>
<text x="1.4" y="262.4">A</text>
<text x="416.4" y="262.4">A</text>
<text x="396.8" y="290.5">4 OF 4</text>
<text x="24.8" y="296">9</text>
<text x="73.3" y="296">8</text>
<text x="118.5" y="296">7</text>
<text x="163.7" y="296">6</text>
<text x="208.9" y="296">5</text>
<text x="254.1" y="296">4</text>
<text x="299.3" y="296">3</text>
<text x="344.5" y="296">2</text>
<text x="393" y="296">1</text>
</g>
<g font-size="3.8">
<text x="10.5" y="27.8">OCL</text>
<text x="37.2" y="27.8">8mA bias</text>
<text x="10.5" y="33.2">(-40°C to +85°C)</text>
<text x="59.8" y="38.2">1CT:1CT</text>
<text x="10.5" y="48.3">Frequency (MHz)</text>
<text x="59.8" y="48.3">Limits (dB max.)</text>
<text x="59.8" y="53.3">0.4+0.1*log(F)</text>
<text x="95.7" y="48.3">Typical Values (dB max.)</text>
<text x="95.7" y="53.3">0.5 @ 10MHz</text>
<text x="59.8" y="58.4">0.5+0.3*log(F/10)</text>
<text x="95.7" y="58.4">0.7 @ 50MHz</text>
<text x="59.8" y="63.4">1+1.4*log(F/80)</text>
<text x="95.7" y="63.4">1.0 @ 80MHz</text>
<text x="59.8" y="68.5">1.3+3*log(F/100)</text>
<text x="95.7" y="68.5">1.3 @ 100MHz</text>
<text x="10.5" y="78.5">Frequency (MHz)</text>
<text x="59.8" y="78.5">Limits (dB min.)</text>
<text x="95.7" y="78.5">TYPICAL Values (dB min.)</text>
<text x="95.7" y="83.5">27 @ 10MHz</text>
<text x="59.8" y="88.6">27-17*log(F/10)</text>
<text x="95.7" y="88.6">10 @ 100MHz</text>
<text x="10.5" y="98.7">Frequency (MHz)</text>
<text x="59.8" y="98.7">Limits (dB min.)</text>
<text x="95.7" y="98.7">TYPICAL Values (dB min.)</text>
<text x="95.7" y="103.7">34 @</text>
<text x="109.5" y="103.7">10MHz</text>
<text x="59.8" y="113.8">27-14.5*log(F/80)</text>
<text x="95.7" y="108.8">27 @</text>
<text x="95.7" y="113.8">21.5 @ 200MHz</text>
<text x="109.5" y="108.8">80MHz</text>
<text x="59.8" y="118.9">21.5-39*log(F/200)</text>
<text x="95.7" y="118.9">10 @</text>
<text x="108.4" y="118.9">400MHz</text>
<text x="95.7" y="123.9">10 @ 1000MHz</text>
<text x="10.5" y="134">Frequency (MHz)</text>
<text x="59.8" y="134">Limits (dB min.)</text>
<text x="95.7" y="134">TYPICAL Values (dB min.)</text>
<text x="95.7" y="139">50 @</text>
<text x="108.4" y="139">6MHz</text>
<text x="59.8" y="144">45-16*log(F/10)</text>
<text x="59.8" y="149.1">25-30*log(F/100)</text>
<text x="95.7" y="144">34 @ 50MHz</text>
<text x="95.7" y="149.1">25 @ 100MHz</text>
<text x="59.8" y="154.1">2.25kVDC/60sec</text>
<text x="107.5" y="259.4">RIGHT LED</text>
</g>
<g font-size="3.7">
<text x="59.8" y="30.5">350µH min.</text>
<text x="10.5" y="38.2">Turns Ratio</text>
<text x="10.5" y="43.2">Insertion Loss</text>
<text x="10.5" y="53.3">1.0-9.9 MHz</text>
<text x="10.5" y="58.4">10-49.9 MHz</text>
<text x="10.5" y="63.4">50-79.9 MHz</text>
<text x="10.5" y="68.4">80-100 MHz</text>
<text x="10.5" y="73.5">Return Loss</text>
<text x="10.5" y="83.5">1-9.9 MHz</text>
<text x="59.8" y="83.5">27dB min.</text>
<text x="10.5" y="88.6">10-100 MHz</text>
<text x="10.5" y="93.6">CMR</text>
<text x="10.5" y="103.7">1-9.9 MHz</text>
<text x="59.8" y="103.7">34dB min.</text>
<text x="10.5" y="108.8">10-79.9 MHz</text>
<text x="10.5" y="113.8">80-199.9 MHz</text>
<text x="59.8" y="108.8">27dB min.</text>
<text x="10.5" y="118.8">200-399.9 MHz</text>
<text x="10.5" y="123.9">400-1000 MHz</text>
<text x="59.8" y="123.9">10</text>
<text x="10.5" y="128.9">NEXT</text>
<text x="10.5" y="139">1-5.9 MHz</text>
<text x="59.8" y="139">50</text>
<text x="10.5" y="144">6-49.9 MHz</text>
<text x="10.5" y="149.1">50-100 MHz</text>
<text x="10.5" y="154.1">Isolation PHY to Wire side</text>
<text x="36.9" y="259.4">LEFT LED</text>
</g>
<g font-size="3.6">
<text x="337.3" y="258.8">GIGABIT MAGNETIC JACK 1X1 LED</text>
<text x="339" y="271.3">PRODUCT CUSTOMER DRAWING</text>
</g>
<g font-size="3.5">
<text x="10.5" y="12.7">Electrical Specifications @25°C</text>
<text x="10.5" y="17.8">Operating temperature (-40°C to +85°C)</text>
<text x="10.5" y="22.8">Description</text>
<text x="59.8" y="22.8">VALUE</text>
<text x="279.2" y="243.3">MM</text>
<text x="304.7" y="243.3">5:1</text>
<text x="234.2" y="248.3">0</text>
<text x="234.2" y="254.3">0</text>
<text x="271.3" y="254.8">MFURKEL</text>
<text x="301.5" y="254.8">2015/06/15</text>
<text x="234.2" y="260.3">0</text>
<text x="234.2" y="266.3">0</text>
<text x="234.2" y="272.3">0</text>
<text x="271.3" y="274.8">RSILLER</text>
<text x="301.5" y="274.8">2015/07/02</text>
<text x="25.9" y="280.6">BICOLOR</text>
<text x="50.7" y="280.6">SINGLE COLOR</text>
<text x="96.5" y="280.6">BICOLOR</text>
<text x="121.4" y="280.6">SINGLE COLOR</text>
<text x="234.2" y="278.3">0</text>
<text x="323" y="281.3">85793</text>
<text x="339" y="281.3">SEE BOM/ SHEET 3/4</text>
<text x="26.8" y="286">OPTION</text>
<text x="52.5" y="286.1">OPTION</text>
<text x="97.4" y="286.1">OPTION</text>
<text x="123.1" y="286.1">OPTION</text>
<text x="234.2" y="284.3">0</text>
<text x="234.2" y="290.3">0</text>
<text x="334.4" y="290.8">857931001</text>
<text x="368.5" y="290.8">PSD</text>
<text x="381.2" y="290.8">000</text>
</g>
<g font-size="3.1">
<text x="158.3" y="14.6">PHY SIDE / PCB SIDE</text>
<text x="197.9" y="14.5">ETHERNET MAGNETICS</text>
<text x="241.5" y="14.4">WIRE SIDE / RJ45</text>
<text x="277" y="88.5" transform="rotate(-90 277 88.5)">RJ-45 CONTACTS</text>
<text x="153.5" y="91.3" transform="rotate(-90 153.5 91.3)">ETHERNET TERMINALS</text>
</g>
<g font-size="2.9">
<text x="158.7" y="25.3">CT3</text>
<text x="169.4" y="32.2">CT2</text>
<text x="169.4" y="112.4">CT1</text>
<text x="158.7" y="118.4">CT 0</text>
<text x="245.4" y="139.1">75 Ohm x4</text>
<text x="228.6" y="159.2">Shield</text>
</g>
<g font-size="2.8">
<text x="251.8" y="31.7">8</text>
<text x="256.4" y="31.7">MD -3</text>
<text x="158.7" y="40.2">TD+3</text>
<text x="169.4" y="47.4">TD-2</text>
<text x="252" y="47.9">7</text>
<text x="256.9" y="47.9">MD +3</text>
<text x="158.7" y="51.9">TD-3</text>
<text x="169.4" y="62.6">TD+2</text>
<text x="252" y="61.3">6</text>
<text x="256.7" y="61.3">MD -1</text>
<text x="252" y="72.5">5</text>
<text x="256.9" y="72.5">MD -2</text>
<text x="169.4" y="80.7">TD+1</text>
<text x="252" y="85">4</text>
<text x="256.6" y="85">MD +2</text>
<text x="158.7" y="92.1">TD-0</text>
<text x="158.7" y="95.4">10</text>
<text x="169.4" y="98.9">TD-1</text>
<text x="252" y="96.8">3</text>
<text x="256.9" y="96.8">MD +1</text>
<text x="158.7" y="104.9">TD+0</text>
<text x="252" y="104.8">2</text>
<text x="256.7" y="104.8">MD -0</text>
<text x="158.7" y="108.3">11</text>
<text x="158.7" y="121.7">12</text>
<text x="252" y="121.4">1</text>
<text x="256.9" y="121.4">MD +0</text>
<text x="237.8" y="150.8">1nF / 3 KV</text>
<text x="202" y="234">THIS DRAWING CONTAINS INFORMATION THAT IS PROPRIETARY TO MOLEX INCORPORATED AND SHOULD NOT BE USED WITHOUT WRITTEN PERMISSION</text>
<text x="224.1" y="238">QUALITY</text>
<text x="247.5" y="238">GENERAL</text>
<text x="223.4" y="241.6">SYMBOLS</text>
<text x="240.1" y="245.1">(UNLESS SPECIFIED)</text>
<text x="244.8" y="241.6">TOLERANCES</text>
<text x="213" y="249.7" transform="rotate(-90 213 249.7)">2015/09/24</text>
<text x="229.3" y="248">=</text>
<text x="239.4" y="251.5">ANGULAR TOL ±</text>
<text x="261.7" y="251.5">0.5</text>
<text x="268" y="251.5">°</text>
<text x="229.3" y="254">=</text>
<text x="239" y="256.5">4 PLACES</text>
<text x="256.7" y="256.5">±</text>
<text x="229.3" y="260">=</text>
<text x="239" y="261.5">3 PLACES</text>
<text x="256.7" y="261.5">±</text>
<text x="229" y="266">=</text>
<text x="239" y="266.5">2 PLACES</text>
<text x="256.7" y="266.5">±</text>
<text x="261.9" y="266.5">0.25</text>
<text x="204.5" y="271.8" transform="rotate(-90 204.5 271.8)">EC DESCRIPTION</text>
<text x="229.3" y="272">=</text>
<text x="239" y="271.5">1 PLACE</text>
<text x="256.7" y="271.5">±</text>
<text x="262.7" y="271.5">0.5</text>
<text x="229.3" y="278">=</text>
<text x="239" y="276.5">0 PLACES</text>
<text x="256.7" y="276.5">±</text>
<text x="209" y="284.1" transform="rotate(-90 209 284.1)">EC NO: 101432</text>
<text x="213" y="284.1" transform="rotate(-90 213 284.1)">DRWN: MFURKEL</text>
<text x="217" y="283.9" transform="rotate(-90 217 283.9)">CHK'D:</text>
<text x="221" y="283.6" transform="rotate(-90 221 283.6)">APPR:</text>
<text x="229.3" y="284">=</text>
<text x="238.8" y="282.5">DRAFT WHERE APPLICABLE</text>
<text x="246.3" y="286">MUST REMAIN</text>
<text x="229.3" y="290">=</text>
<text x="242.8" y="289.6">WITHIN DIMENSIONS</text>
</g>
<g font-size="2.7">
<text x="158.7" y="28.7">7</text>
<text x="169.4" y="35.6">1</text>
<text x="158.7" y="43.6">8</text>
<text x="169.4" y="50.8">2</text>
<text x="158.7" y="55.3">9</text>
<text x="169.4" y="66">3</text>
<text x="169.4" y="84.1">4</text>
<text x="169.4" y="102.3">5</text>
<text x="169.4" y="115.8">6</text>
</g>
<g font-size="2.1">
<text x="270.8" y="237.3">DIMENSION UNITS</text>
<text x="294.8" y="237.3">SCALE</text>
<text x="270.8" y="248.3">DRWN BY</text>
<text x="294.8" y="248.3">DATE</text>
<text x="270.8" y="259.3">CHK'D BY</text>
<text x="294.8" y="259.3">DATE</text>
<text x="270.8" y="269.3">APPR BY</text>
<text x="294.8" y="269.3">DATE</text>
<text x="320.7" y="275.3">SERIES</text>
<text x="335.8" y="275.3">MATERIAL NUMBER</text>
<text x="378.8" y="275.3">CUSTOMER</text>
<text x="270.7" y="279.3">DRAWING SIZE</text>
<text x="289" y="279.3">THIRD ANGLE PROJECTION</text>
<text x="320.7" y="286.3">DOCUMENT NUMBER</text>
<text x="366.7" y="286.3">DOC TYPE</text>
<text x="378.7" y="286.3">DOC PART</text>
<text x="390.8" y="286.3">SHEET NUMBER</text>
<text x="220.7" y="290.6" transform="rotate(-90 220.7 290.6)">REV</text>
</g>
<text font-size="1.4" x="223.7" y="289.4">C</text>
</svg>
